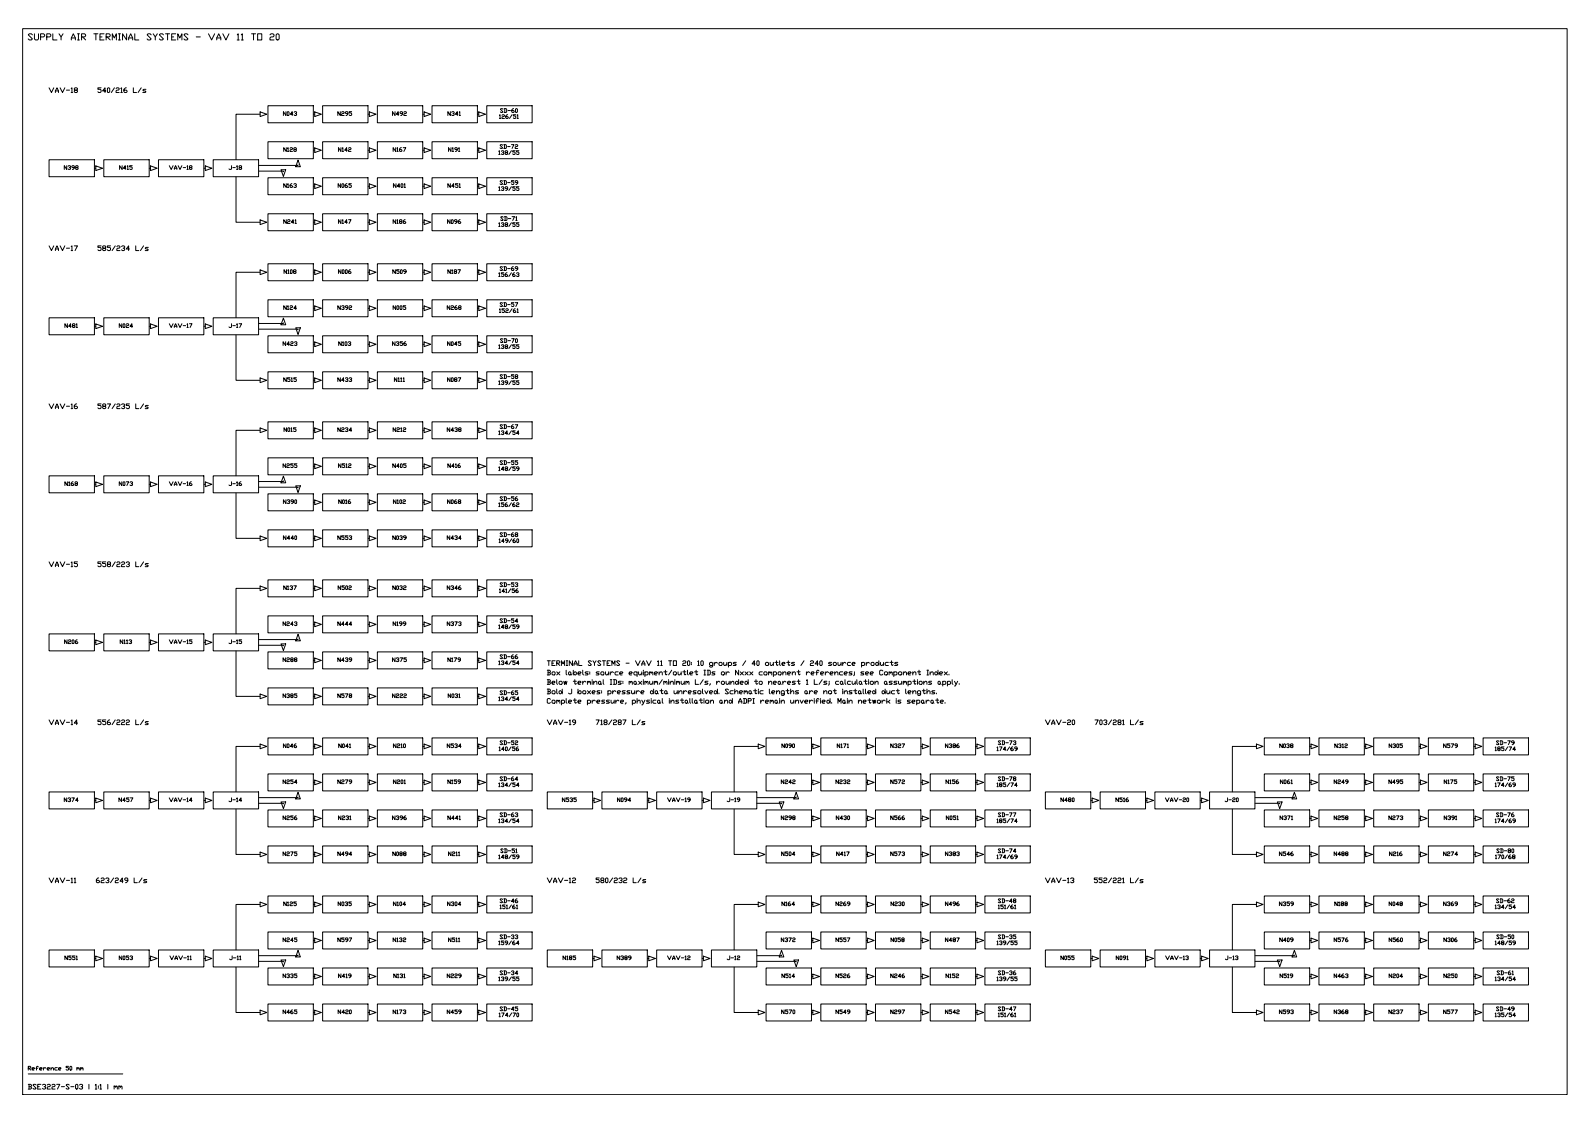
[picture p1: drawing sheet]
<svg xmlns="http://www.w3.org/2000/svg" width="841mm" height="594mm" viewBox="0 0 841 594" stroke-linecap="round" stroke-linejoin="round" font-family="sans-serif">
<!-- layer: TOPOLOGY -->
<g fill="none" stroke="#000" stroke-width=".53">
<path d="M138 59l3 1-3 2zM142 56h24v9h-24zM166 59l4 1-4 2zM171 56h24v9h-24zM195 59l4 1-4 2zM200 56h24v9h-24zM224 59l4 1-4 2zM229 56h24v9h-24zM253 59l4 1-4 2zM257 56h24v9h-24zM138 60h-13v24M142 75h24v9h-24z"/>
<path d="M166 60h.1M166 79h.1M166 78l4 1-4 2zM171 75h24v9h-24zM195 60h.1M195 79h.1M195 78l4 1-4 2zM200 75h24v9h-24zM224 79h.1M224 60h.1M224 78l4 1-4 2zM229 75h24v9h-24z"/>
<path d="M253 79h.1M253 60h.1M253 78l4 1-4 2zM257 75h24v9h-24zM26 85h24v8h-24zM50 89h1M51 88l3 1-3 1zM55 85h24v8h-24zM79 89h1M80 88l3 1-3 1zM84 85h24v8h-24zM108 89h1"/>
<path d="M109 88l3 1-3 1zM125 94v24h13M137 91h13M142 94h24v9h-24zM149 90h2l-1 3zM158 87l-21 1M158 85l1 3h-3zM166 99h.1M166 97l4 2-4 1zM171 94h24v9h-24zM195 99h.1M195 97l4 2-4 1z"/>
<path d="M200 94h24v9h-24zM224 99h.1M224 97l4 2-4 1zM229 94h24v9h-24zM253 99h.1M253 97l4 2-4 1zM257 94h24v9h-24zM138 116l3 2-3 1zM142 113h24v9h-24zM166 118h.1M166 116l4 2-4 1zM171 113h24v9h-24z"/>
<path d="M195 118h.1M195 116l4 2-4 1zM200 113h24v9h-24zM224 118h.1M224 116l4 2-4 1zM229 113h24v9h-24zM253 118h.1M253 116l4 2-4 1zM257 113h24v9h-24zM142 140h24v9h-24zM171 140h24v9h-24zM200 140h24v9h-24z"/>
<path d="M229 140h24v9h-24zM257 140h24v9h-24zM138 144h-13v24M138 143l3 1-3 1zM142 159h24v9h-24zM166 144h.1M166 143l4 1-4 1zM171 159h24v9h-24zM195 144h.1M195 143l4 1-4 1zM200 159h24v9h-24zM224 144h.1"/>
<path d="M224 143l4 1-4 1zM229 159h24v9h-24zM253 144h.1M253 143l4 1-4 1zM257 159h24v9h-24zM26 168h24v9h-24zM50 173h1M51 171l3 2-3 1zM55 168h24v9h-24zM79 173h1M80 171l3 2-3 1zM84 168h24v9h-24z"/>
<path d="M108 173h1M109 171l3 2-3 1zM125 177v24h13M137 174h21M142 178h24v9h-24zM150 171h-13M150 168l1 4h-2zM156 173h3l-1 4zM166 163h.1M166 162l4 1-4 1zM171 178h24v9h-24zM195 163h.1"/>
<path d="M195 162l4 1-4 1zM200 178h24v9h-24zM224 163h.1M224 162l4 1-4 1zM229 178h24v9h-24zM253 163h.1M253 162l4 1-4 1zM257 178h24v9h-24zM138 200l3 1-3 1zM142 197h24v9h-24zM166 182h.1M166 200l4 1-4 1z"/>
<path d="M166 181l4 1-4 1zM171 197h24v9h-24zM195 182h.1M195 200l4 1-4 1zM195 181l4 1-4 1zM200 197h24v9h-24zM210 200v2l-1-2v2M224 182h.1M224 181l4 1-4 1zM224 200l4 1-4 1zM229 197h24v9h-24zM253 182h.1"/>
<path d="M253 181l4 1-4 1zM253 200l4 1-4 1zM257 197h24v9h-24zM166 201h.1M195 201h.1M211 200v2M211 202h.1M212 200v2M212 202h1M213 200h1v2M213 202h1M224 201h.1"/>
<path d="M253 201h.1M138 228h-13v24M138 226l3 2-3 1zM142 223h24v9h-24zM166 228h.1M166 226l4 2-4 1zM171 223h24v9h-24zM195 228h.1M195 226l4 2-4 1zM200 223h24v9h-24zM224 228h.1M224 226l4 2-4 1z"/>
<path d="M229 223h24v9h-24zM253 228h.1M253 226l4 2-4 1zM257 223h24v9h-24zM26 252h24v9h-24zM50 256h1M51 255l3 1-3 1zM55 252h24v9h-24zM79 256h1M80 255l3 1-3 1zM84 252h24v9h-24zM108 256h1"/>
<path d="M109 255l3 1-3 1zM137 258h21M142 242h24v9h-24zM150 254l-13 1M150 252l1 3h-2zM156 257h3l-1 4zM166 247h.1M166 245l4 2-4 1zM171 242h24v9h-24zM195 247h.1M195 245l4 2-4 1zM200 242h24v9h-24z"/>
<path d="M224 247h.1M224 245l4 2-4 1zM229 242h24v9h-24zM253 247h.1M253 245l4 2-4 1zM257 242h24v9h-24zM125 261v24h13M142 261h24v9h-24zM166 266h.1M166 265l4 1-4 1zM171 261h24v9h-24zM195 266h.1"/>
<path d="M195 265l4 1-4 1zM200 261h24v9h-24zM224 266h.1M224 265l4 1-4 1zM229 261h24v9h-24zM253 266h.1M253 265l4 1-4 1zM257 261h24v9h-24zM138 284l3 1-3 1zM142 280h24v9h-24zM166 285h.1M166 284l4 1-4 1z"/>
<path d="M171 280h24v9h-24zM195 285h.1M195 284l4 1-4 1zM200 280h24v9h-24zM224 285h.1M224 284l4 1-4 1zM229 280h24v9h-24zM253 285h.1M253 284l4 1-4 1zM257 280h24v9h-24zM138 311h-13v24M138 310l3 1-3 1z"/>
<path d="M142 307h24v9h-24zM166 311h.1M166 310l4 1-4 1zM171 307h24v9h-24zM195 311h.1M195 310l4 1-4 1zM200 307h24v9h-24zM224 311h.1M224 310l4 1-4 1zM229 307h24v9h-24zM253 311h.1M253 310l4 1-4 1z"/>
<path d="M257 307h24v9h-24zM26 335h24v9h-24zM50 340h1M51 339l3 1-3 1zM55 335h24v9h-24zM79 340h1M80 339l3 1-3 1zM84 335h24v9h-24zM108 340h1M109 339l3 1-3 1zM142 326h24v9h-24zM158 338h-21"/>
<path d="M158 336l1 3h-3zM166 330h.1M166 329l4 1-4 2zM171 326h24v9h-24zM195 330h.1M195 329l4 1-4 2zM200 326h24v9h-24zM224 330h.1M224 329l4 1-4 2zM229 326h24v9h-24zM253 330h.1M253 329l4 1-4 2z"/>
<path d="M257 326h24v9h-24zM125 344v24h13M137 341l13 1M142 345h24v9h-24zM149 341h2l-1 3zM166 349h.1M166 348l4 1-4 2zM171 345h24v9h-24zM195 349h.1M195 348l4 1-4 2zM200 345h24v9h-24zM224 349h.1"/>
<path d="M224 348l4 1-4 2zM229 345h24v9h-24zM253 349h.1M253 348l4 1-4 2zM257 345h24v9h-24zM138 367l3 1-3 2zM142 364h24v9h-24zM166 368h.1M166 367l4 1-4 2zM171 364h24v9h-24zM195 368h.1M195 367l4 1-4 2z"/>
<path d="M200 364h24v9h-24zM224 368h.1M224 367l4 1-4 2zM229 364h24v9h-24zM253 368h.1M253 367l4 1-4 2zM257 364h24v9h-24zM138 395h-13v24M138 394l3 1-3 1zM142 390h24v9h-24zM166 395h.1M166 394l4 1-4 1z"/>
<path d="M171 390h24v9h-24zM195 395h.1M195 394l4 1-4 1zM200 390h24v9h-24zM224 395h.1M224 394l4 1-4 1zM229 390h24v9h-24zM253 395h.1M253 394l4 1-4 1zM257 390h24v9h-24zM401 395h-13v24M401 394l4 1-4 1z"/>
<path d="M405 390h24v9h-24zM429 395h1M430 394l3 1-3 1zM434 390h24v9h-24zM458 395h1M459 394l3 1-3 1zM463 390h24v9h-24zM487 395h1M488 394l3 1-3 1zM492 390h24v9h-24zM516 395h1M517 394l3 1-3 1z"/>
<path d="M521 390h24v9h-24zM665 395h-13v24M665 394l3 1-3 1zM669 390h24v9h-24zM693 395h.1M693 394l4 1-4 1zM698 390h24v9h-24zM722 395h.1M722 394l4 1-4 1zM727 390h24v9h-24zM751 395h.1M751 394l4 1-4 1z"/>
<path d="M756 390h24v9h-24zM780 395h.1M780 394l4 1-4 1zM784 390h24v9h-24zM26 419h24v9h-24zM55 419h24v9h-24zM84 419h24v9h-24zM142 409h24v9h-24zM158 419l1 4h-3zM166 414h.1M166 413l4 1-4 1zM171 409h24v9h-24z"/>
<path d="M195 414h.1M195 413l4 1-4 1zM200 409h24v9h-24zM224 414h.1M224 413l4 1-4 1zM229 409h24v9h-24zM253 414h.1M253 413l4 1-4 1zM257 409h24v9h-24zM289 419h24v9h-24zM318 419h24v9h-24zM347 419h24v9h-24z"/>
<path d="M405 409h24v9h-24zM421 419l1 4h-2zM429 414h1M430 413l3 1-3 1zM434 409h24v9h-24zM458 414h1M459 413l3 1-3 1zM463 409h24v9h-24zM487 414h1M488 413l3 1-3 1zM492 409h24v9h-24zM516 414h1"/>
<path d="M517 413l3 1-3 1zM521 409h24v9h-24zM553 419h24v9h-24zM582 419h24v9h-24zM611 419h24v9h-24zM669 409h24v9h-24zM685 419l1 4h-3zM693 414h.1M693 413l4 1-4 1zM698 409h24v9h-24zM722 414h.1M722 413l4 1-4 1z"/>
<path d="M727 409h24v9h-24zM751 414h.1M751 413l4 1-4 1zM756 409h24v9h-24zM780 414h.1M780 413l4 1-4 1zM784 409h24v9h-24zM50 423h1M51 422l3 1-3 2zM79 423h1M80 422l3 1-3 2zM108 423h1"/>
<path d="M109 422l3 1-3 2zM125 428v24h13M137 425h13M142 428h24v9h-24zM149 424h2l-1 4zM158 422h-21M166 433h.1M166 432l4 1-4 1zM171 428h24v9h-24zM195 433h.1M195 432l4 1-4 1zM200 428h24v9h-24z"/>
<path d="M224 433h.1M224 432l4 1-4 1zM229 428h24v9h-24zM253 433h.1M253 432l4 1-4 1zM257 428h24v9h-24zM314 423h.1M314 422l4 1-4 2zM343 423h.1M343 422l4 1-4 2zM371 423h1M372 422l4 1-4 2z"/>
<path d="M388 428v24h13M400 425h13M405 428h24v9h-24zM412 424h3l-2 4zM421 422h-21M429 433h1M430 432l3 1-3 1zM434 428h24v9h-24zM458 433h1M459 432l3 1-3 1zM463 428h24v9h-24zM487 433h1"/>
<path d="M488 432l3 1-3 1zM492 428h24v9h-24zM516 433h1M517 432l3 1-3 1zM521 428h24v9h-24zM577 423h1M578 422l3 1-3 2zM606 423h1M607 422l3 1-3 2zM635 423h1M636 422l3 1-3 2zM652 428v24h13"/>
<path d="M664 425h13M669 428h24v9h-24zM676 424h2l-1 4zM685 422h-21M693 433h.1M693 432l4 1-4 1zM698 428h24v9h-24zM722 433h.1M722 432l4 1-4 1zM727 428h24v9h-24zM751 433h.1M751 432l4 1-4 1z"/>
<path d="M756 428h24v9h-24zM780 433h.1M780 432l4 1-4 1zM784 428h24v9h-24zM138 451l3 1-3 1zM142 448h24v8h-24zM166 452h.1M166 451l4 1-4 1zM171 448h24v8h-24zM195 452h.1M195 451l4 1-4 1zM200 448h24v8h-24z"/>
<path d="M224 452h.1M224 451l4 1-4 1zM229 448h24v8h-24zM253 452h.1M253 451l4 1-4 1zM257 448h24v8h-24zM401 451l4 1-4 1zM405 448h24v8h-24zM429 452h1M430 451l3 1-3 1zM434 448h24v8h-24zM458 452h1"/>
<path d="M459 451l3 1-3 1zM463 448h24v8h-24zM487 452h1M488 451l3 1-3 1zM492 448h24v8h-24zM516 452h1M517 451l3 1-3 1zM521 448h24v8h-24zM665 451l3 1-3 1zM669 448h24v8h-24zM693 452h.1M693 451l4 1-4 1z"/>
<path d="M698 448h24v8h-24zM722 452h.1M722 451l4 1-4 1zM727 448h24v8h-24zM751 452h.1M751 451l4 1-4 1zM756 448h24v8h-24zM780 452h.1M780 451l4 1-4 1zM784 448h24v8h-24zM138 478h-13v24M138 477l3 1-3 2z"/>
<path d="M142 474h24v9h-24zM166 478h.1M166 477l4 1-4 2zM171 474h24v9h-24zM195 478h.1M195 477l4 1-4 2zM200 474h24v9h-24zM224 478h.1M224 477l4 1-4 2zM229 474h24v9h-24zM253 478h.1M253 477l4 1-4 2z"/>
<path d="M257 474h24v9h-24zM401 478h-13v24M401 477l4 1-4 2zM405 474h24v9h-24zM429 478h1M430 477l3 1-3 2zM434 474h24v9h-24zM458 478h1M459 477l3 1-3 2zM463 474h24v9h-24zM487 478h1M488 477l3 1-3 2z"/>
<path d="M492 474h24v9h-24zM516 478h1M517 477l3 1-3 2zM521 474h24v9h-24zM665 478h-13v24M665 477l3 1-3 2zM669 474h24v9h-24zM693 478h.1M693 477l4 1-4 2zM698 474h24v9h-24zM722 478h.1M722 477l4 1-4 2z"/>
<path d="M727 474h24v9h-24zM751 478h.1M751 477l4 1-4 2zM756 474h24v9h-24zM780 478h.1M780 477l4 1-4 2zM784 474h24v9h-24zM142 493h24v9h-24zM166 498h.1M166 496l4 2-4 1zM171 493h24v9h-24zM195 498h.1"/>
<path d="M195 496l4 2-4 1zM200 493h24v9h-24zM224 498h.1M224 496l4 2-4 1zM229 493h24v9h-24zM253 498h.1M253 496l4 2-4 1zM257 493h24v9h-24zM405 493h24v9h-24zM429 498h1M430 496l3 2-3 1zM434 493h24v9h-24z"/>
<path d="M458 498h1M459 496l3 2-3 1zM463 493h24v9h-24zM487 498h1M488 496l3 2-3 1zM492 493h24v9h-24zM516 498h1M517 496l3 2-3 1zM521 493h24v9h-24zM669 493h24v9h-24zM693 498h.1M693 496l4 2-4 1z"/>
<path d="M698 493h24v9h-24zM722 498h.1M722 496l4 2-4 1zM727 493h24v9h-24zM751 498h.1M751 496l4 2-4 1zM756 493h24v9h-24zM780 498h.1M780 496l4 2-4 1zM784 493h24v9h-24zM26 503h24v9h-24zM50 507h1"/>
<path d="M51 506l3 1-3 1zM55 503h24v9h-24zM79 507h1M80 506l3 1-3 1zM84 503h24v9h-24zM108 507h1M109 506l3 1-3 1zM125 512v24h13M137 509h13M142 512h24v9h-24zM149 508h2l-1 3zM158 505l-21 1"/>
<path d="M158 503l1 3h-3zM166 517h.1M166 515l4 2-4 1zM171 512h24v9h-24zM195 517h.1M195 515l4 2-4 1zM200 512h24v9h-24zM224 517h.1M224 515l4 2-4 1zM229 512h24v9h-24zM253 517h.1M253 515l4 2-4 1z"/>
<path d="M257 512h24v9h-24zM289 503h24v9h-24zM314 507h.1M314 506l4 1-4 1zM318 503h24v9h-24zM343 507h.1M343 506l4 1-4 1zM347 503h24v9h-24zM371 507h1M372 506l4 1-4 1zM388 512v24h13M400 509h21"/>
<path d="M405 512h24v9h-24zM413 505l-13 1M413 503l2 3h-3zM420 508h2l-1 3zM429 517h1M430 515l3 2-3 1zM434 512h24v9h-24zM458 517h1M459 515l3 2-3 1zM463 512h24v9h-24zM487 517h1M488 515l3 2-3 1z"/>
<path d="M492 512h24v9h-24zM516 517h1M517 515l3 2-3 1zM521 512h24v9h-24zM553 503h24v9h-24zM577 507h1M578 506l3 1-3 1zM582 503h24v9h-24zM606 507h1M607 506l3 1-3 1zM611 503h24v9h-24zM635 507h1"/>
<path d="M636 506l3 1-3 1zM652 512v24h13M664 509h13M669 512h24v9h-24zM676 508h2l-1 3zM685 505l-21 1M685 503l1 3h-3zM693 517h.1M693 515l4 2-4 1zM698 512h24v9h-24zM722 517h.1M722 515l4 2-4 1z"/>
<path d="M727 512h24v9h-24zM751 517h.1M751 515l4 2-4 1zM756 512h24v9h-24zM780 517h.1M780 515l4 2-4 1zM784 512h24v9h-24zM138 534l3 2-3 1zM142 531h24v9h-24zM166 536h.1M166 534l4 2-4 1zM171 531h24v9h-24z"/>
<path d="M195 536h.1M195 534l4 2-4 1zM200 531h24v9h-24zM224 536h.1M224 534l4 2-4 1zM229 531h24v9h-24zM253 536h.1M253 534l4 2-4 1zM257 531h24v9h-24zM401 534l4 2-4 1zM405 531h24v9h-24zM429 536h1"/>
<path d="M430 534l3 2-3 1zM434 531h24v9h-24zM458 536h1M459 534l3 2-3 1zM463 531h24v9h-24zM487 536h1M488 534l3 2-3 1zM492 531h24v9h-24zM516 536h1M517 534l3 2-3 1zM521 531h24v9h-24zM665 534l3 2-3 1z"/>
<path d="M669 531h24v9h-24zM693 536h.1M693 534l4 2-4 1zM698 531h24v9h-24zM722 536h.1M722 534l4 2-4 1zM727 531h24v9h-24zM751 536h.1M751 534l4 2-4 1zM756 531h24v9h-24zM780 536h.1M780 534l4 2-4 1z"/>
<path d="M784 531h24v9h-24z"/>
</g>
<!-- layer: GAPS -->
<path d="M113 85h24v8h-24zM113 168h24v9h-24zM113 252h24v9h-24zM113 335h24v9h-24zM113 419h24v9h-24zM376 419h24v9h-24zM640 419h24v9h-24zM113 503h24v9h-24zM376 503h24v9h-24zM640 503h24v9h-24z" fill="none" stroke="#000" stroke-width=".53"/>
<!-- layer: NOTES -->
<g fill="none" stroke="#000" stroke-width=".53">
<path d="M289 350h2M290 360v2M290 350v2M292 351h1M294 350h-2v2M294 360l1 2M294 351h2v-1h-2v2M295 351l1 1M297 352v-2l1 1 1-1v2M299 350h1M300 350v2M303 350v2l-2-2v2"/>
<path d="M304 352v-2l1 2M304 351h1M304 360v2h1M306 350v2h2M313 350h-1h-1l2 2h-1h-1M314 350v2M315 350l-1 1M318 350h-1h-1l2 2h-1h-1M319 350h1M319 360v2M319 350v2M321 351h1"/>
<path d="M323 350h-2v2M323 360v2M324 352v-2v1l1-1v2M324 360h2v2h-2M325 360v2M328 350h-1h-1l2 2h-1h-1M331 351h2M336 350l1 2 2-2M339 352l1-2 1 2M339 351h2M342 350l1 2 1-2M348 350v2"/>
<path d="M349 350h1v2M350 360l-1 2M354 350h1M354 350v2M356 350h2v2h-2zM361 350h1h1l-1 1h-1v1h2M364 350h1l-1 2zM366 350v1M366 351v1M368 360v2h1M369 350v2M371 350h1v2h-1z"/>
<path d="M372 360l-2 2M377 352h-2l1-2 1 1v1v1l-2-1M378 350v2M379 351v-1l-1 1M380 351l2-1v2h-1zM383 350v2l1-1M384 350v2M385 351l1-1 1 1v1h-2M385 350v3M389 350h-1v1l1 1h-1M391 360v2M394 350l-1 2"/>
<path d="M396 360v2M399 351h-1l1-1v2M400 360v2h1M400 350h1h1l-1 2h-1zM405 350l2 1-1 1h-1zM407 350l1 2 1-1M409 350v2M410 350h2M411 350v2h1M412 350l1 2M414 351h1v-1l-1 1v1h1M416 350h2"/>
<path d="M417 350v2h1M420 350l-1 1 1 1h-1M422 360v2h1M425 350l-1 2M427 360v2M429 350h1v1h-1v1h1M431 360v2h1M433 351h-2l1-1v2M434 350h1l-1 2zM435 360l-2 2M440 350h-1v1l1 1h-2M441 350l1 1v1h-1z"/>
<path d="M443 350l1 2 1-1M445 350v2M446 350v2M447 360v2M447 351v-1l-1 1M450 350l-2 1 1 1h1M451 351h1v-1l-1 1v1h1M453 360l1 2M456 351v-1l1 1v1h-1M456 350v3M458 360v2h1M458 350v2"/>
<path d="M460 351l-1-1-1 1M461 351l1-1v2h-1zM464 350l1 1-1 1h-1zM465 350v2M466 350v2l1-1M467 350v2M470 350l-2 1 1 1h1M471 350h1M472 350v2M475 350l-2 1h1l1 1h-1h-1M484 360v2M504 360v2"/>
<path d="M289 365h2v1M290 366h1v1h-2M290 361h1v1h-2M290 365v2M291 370h-2v2h2M292 371l1-1 1 2h-2zM292 366l1-1 1 2h-2zM292 361h1h1l-1-1-1 1v1h1M294 371l1-1v1M294 365l1 2M294 370v2M295 371l1-1v1v1"/>
<path d="M296 366l1-1v1l-1 1zM296 361l1-1v2h-1zM297 371v-1l2 1-1 1h-1M297 370v3M297 365v2M298 360l1 2v-2v2l1-2M299 370l1 2M301 371h1v-1l-1 1v1h1M302 365v2h-1M303 370h2M304 370v2h1M306 371h1v-1l-1 1v1h1"/>
<path d="M306 361h1v-1l-1 1v1h1M306 365v2M307 365v1v1l-1-1zM308 366l1-1 1 2h-1zM308 360v2M311 371v-1l1 1v1h-1M311 360v2M311 370v3M311 365l1 2M312 361v-1v1v1M312 365l-1 2M313 366h1h1l-1-1-1 1v1h1"/>
<path d="M313 360v2M313 370v2M314 361l1-1 1 2M314 360v2M315 371l-1-1-1 1M316 371h1v-1l-1 1v1h1M317 360l1 1-1 1zM317 365l-1 1 1 1h-1M318 362h.1M318 365v1M318 366v1M320 370l-2 1 2 1h-2"/>
<path d="M322 366v-1l1 1v1h-1M322 365v3M322 370l-1 1 1 1h-1M323 362h1M323 370l1 2 1-1M324 365v2M325 370v2M326 366l-1-1-1 1M326 370v2M327 366h1v-1l-1 1v1h1M327 371v-1l-1 1M328 371h1v-1l-1 1v1h1"/>
<path d="M329 360h-2v1l2 1h-2M329 361v1M331 365l-2 1 2 1h-2M331 372h.1M333 360v2M333 365l-1 1 1 1h-1M334 361v-1v1v1M334 365v2l2-1M334 371l1-1 1 1v1h-2M334 370v3M335 361l1-1 1 2h-1zM336 365v2"/>
<path d="M337 365v2M337 362h.1M337 371l1-1 1 2M337 370v2M338 360l1 2M338 366l-1-1v1M339 366h1v-1l-1 1v1h1M339 370l1 2M339 360l-1 2M340 360v2M341 370l-2 3M341 360v2"/>
<path d="M342 361v-1l1 1v1M344 370l-2 1 2 1h-2M344 360v2l1-1M344 366l1-1 1 1-2 1zM344 370h.1M344 370v2M345 360v2M346 365v2M346 360v2M347 366v-1l1 2h-1zM347 370l-2 1 1 1h1M347 361v-1l1 1v1"/>
<path d="M348 371l1-1v2h-1zM348 367h.1M349 372h.1M349 365h2M350 365v2h1M350 370l1 2M351 360v2M352 366v-1l1 2h-1zM352 361v-1l1 1v1M353 367h.1M354 360v2M354 370h.1"/>
<path d="M354 370v2M354 361l2-1v2M355 371l1-1 1 2M355 370v2M357 365v2l1-1M357 360v2M358 360v2M358 365v2M359 361v-1v1v1M359 370l-2 1 2 1h-2M359 366l1-1 1 2M359 365v2"/>
<path d="M360 370h2M360 360l1 2 1-1M361 370v2h1M362 365v2M362 360v2M362 371l1-1 1 2h-1zM363 360v2M363 366l-1-1v1M364 361v-1v1v1M364 372h.1M364 366h1h1l-1-1-1 1v1h1M365 370v2"/>
<path d="M366 370l1 2M367 371l1-1 1 2h-1zM368 365h-1v1l1 1h-1M369 372h.1M369 366l1-1 1 2h-2zM370 370h2M371 370v2h1M372 365v2M372 370h.1M372 370v2M373 365l1 2v-2M373 371l1-1 1 2h-1z"/>
<path d="M374 360l-1 1 1 1h-1M375 366h2v-1l-2 1v1h2M376 371l1-1v2M376 362h-1M376 370v2M378 366l1-1v1l-1 1zM379 360v2M379 365v2M380 367h.1M381 371l1-1v2h-1zM382 361l1-1v2h-1zM382 372h.1"/>
<path d="M383 371l1-1 1 2M383 370v2M384 360v2l2-1M385 365h-1l1 2h-1M386 371l1-1v1l-1 1zM386 360v2M387 361l1-1v2M387 360v2M387 370v2M388 365l-2 1 1 1h1M389 366l1-1v2M389 365v2"/>
<path d="M389 361l1-1 1 1-2 1zM391 372l1-2v2M391 371h1M391 366h1h1l-1-1-1 1v1h1M392 361h1v-1l-1 1v1h1M393 370h2v2h-2M394 366v-1v1M394 365v2M394 370v2M394 361l1-1 1 1-2 1zM394 366l1-1v1v1M396 371h1v-1h-1v2"/>
<path d="M396 366l1-1v2zM397 367h1M398 370h1M398 372h1M399 370v2M399 365h1M399 365v2h1M401 365h.1M401 365v2M402 361l1-1v2h-1zM402 370v2M404 365l-2 1v1h2"/>
<path d="M404 371l-1-1-1 1M405 371h1v-1l-1 1v1h1M407 361l1-1v2M407 360v2M407 365v2M407 371l1-1v1M407 370v2M408 371l1-1v1v1M408 366h1h1l-1-1-1 1v1h1M409 361h1h1l-1-1-1 1v1h1M410 371l1-1v2h-1zM411 366l1-1v2"/>
<path d="M411 365v2M411 372h1M412 360l1 1-1 1zM412 370h.1M412 370v2M413 362h.1M413 371l1-1 1 2M413 370v2M414 360v2M415 367h-2l1-2 1 1v1l-1 1-1-1M416 365h1M417 365v2"/>
<path d="M417 361h1v-1l-1 1v1h1M418 370l1 2 1-1M418 366l1-1 1 2M418 365v2M420 370v2M421 371l1-1v2M421 360h-2v1l2 1h-2M421 370v2M422 365l-1 1 1 1h-1M423 370l1 2 1-2M426 371h1v-1l-1 1v1h1M426 366l1-1v2h-1z"/>
<path d="M427 362h.1M427 367h.1M428 365v2M428 370v2M430 371l-1-1-1 1M430 366l-1-1-1 1M431 366h1v-1l-1 1v1h1M431 370h.1M431 370v2M432 371h1M433 370h-1v2M434 370h.1"/>
<path d="M434 370v2M435 371h1h1l-1-1-1 1v1h1M436 366l1-1v2M436 365v2M437 371l1-1 1 1-1 1zM437 360l-1 1 1 1h-1M439 365l1 1-1 1h-1zM439 361l-1 1M439 370v2M440 372h.1M441 365h1M442 365v2"/>
<path d="M443 372v-2l1 1 1-1v2M444 360l-2 1v1h2M445 360l1 1-1 1h-1zM446 371l1-1v2h-1zM446 365h.1M446 365v2M446 362h.1M447 366l1-1v2M447 365v2M447 372h.1M448 370h.1M448 370v2"/>
<path d="M449 371l1-1 1 2M449 370v2M450 360l-2 1 1 1h1M451 365l-2 1 2 1h-2M451 360v2l1-1M452 365h1M452 365v2h1M452 360v2M454 371l1-1 1 2M454 370v2M454 365l1 1v1h-1zM454 361l1-1 1 2h-1z"/>
<path d="M455 367h1M456 362h.1M457 371h1v-1l-1 1v1h1M457 365v2M458 365v2M459 366h1h1l-1-1-1 1v1h1M459 370h2M459 360v2M460 370v2h1M460 361l2-1v2h-1zM462 370v2v-2l1 2v-2M462 366v-1l1 1-1 1z"/>
<path d="M463 361l1-1v2M463 360v2M463 365v2M464 371l1-1 1 2h-2zM467 366v-1l1 1-1 1zM467 370v2M468 361l1-1v2h-1zM468 371l-1-1v1M468 365v2M469 365v2l2-1M469 370v2M469 362h.1"/>
<path d="M470 371l1 1M471 370l-2 1M471 365v2M472 360l-2 1 2 1h-2M473 365l-1 1v1h1M474 370h.1M474 370v2M474 365h2M474 360l-1 1 1 1h-1M475 365v2h1M475 360l1 2 1-1M477 370l-2 1 2 1h-2"/>
<path d="M477 360v2M478 360v2M479 361v-1v1v1M479 365v2M480 366h2v-1l-2 1v1h2M480 361l1-1 1 1v1h-2M480 360v3M482 370l-2 1 2 1h-2M482 371h2v-1l-2 1v1h2M483 366l1-1v2M483 365v2M485 371v-1l2 1-1 1h-1"/>
<path d="M485 370v3M485 360v2M486 361l1-1 1 2h-1zM487 367h-2l1-2 1 1v1v1l-2-1M487 371l1-1 1 2h-1zM488 365h1M489 365v2M489 361l1-1v2M489 372h.1M489 360v2M490 370v2M490 366l2-1v2"/>
<path d="M490 365v2M492 371l-1-1-1 1M492 371l1-1 1 2h-1zM493 360h-1v1l1 1h-2M494 372h.1M494 365l-1 1 1 1h-1M495 370h2M495 367h.1M496 370v2h1M497 360v1v1h-1zM497 371h2v-1l-2 1v1h2M497 362h1"/>
<path d="M499 361v-1l1 1v1h-1M499 360v3M500 372h.1M501 361l1-1 1 1-1 1h-1M501 360v3M505 360l1 2M507 360l-2 3M507 362h.1"/>
</g>
<!-- layer: BSA_DOC_FRAME -->
<path d="M12 15h817v564h-817z" fill="none" stroke="#000" stroke-width=".53"/>
<!-- layer: BSA_DOC_REFERENCE -->
<path d="M15 568h50" fill="none" stroke="#000" stroke-width=".53"/>
<g font-size="6.6">
<text x="14" y="22">SUPPLY AIR TERMINAL SYSTEMS - VAV 11 TO 20</text>
<text x="288" y="359">Box labels: source equipment/outlet IDs or Nxxx component references; see Component Index.</text>
</g>
<g font-size="5.7">
<text x="25" y="50">VAV-18 540/216 L/s</text>
<text x="25" y="134">VAV-17 585/234 L/s</text>
<text x="25" y="217">VAV-16 587/235 L/s</text>
<text x="25" y="301">VAV-15 558/223 L/s</text>
<text x="25" y="385">VAV-14 556/222 L/s</text>
<text x="288" y="385">VAV-19 718/287 L/s</text>
<text x="552" y="385">VAV-20 703/281 L/s</text>
<text x="25" y="468">VAV-11 623/249 L/s</text>
<text x="288" y="468">VAV-12 580/232 L/s</text>
<text x="552" y="468">VAV-13 552/221 L/s</text>
<text x="14" y="577">BSE3227-S-03 | 1:1 | mm</text>
</g>
<g font-size="5.3">
<text x="149" y="62">N043</text>
<text x="177" y="62">N295</text>
<text x="206" y="62">N492</text>
<text x="236" y="62">N341</text>
<text x="263" y="64">126/51</text>
<text x="264" y="61">SD-60</text>
<text x="149" y="81">N128</text>
<text x="178" y="81">N142</text>
<text x="207" y="81">N167</text>
<text x="236" y="81">N191</text>
<text x="262" y="83">138/55</text>
<text x="263" y="80">SD-72</text>
<text x="33" y="91">N398</text>
<text x="62" y="91">N415</text>
<text x="88" y="91">VAV-18</text>
<text x="120" y="91">J-18</text>
<text x="149" y="101">N163</text>
<text x="178" y="101">N065</text>
<text x="207" y="101">N401</text>
<text x="236" y="101">N451</text>
<text x="262" y="102">139/55</text>
<text x="263" y="99">SD-59</text>
<text x="149" y="120">N241</text>
<text x="178" y="120">N147</text>
<text x="207" y="120">N186</text>
<text x="236" y="120">N096</text>
<text x="264" y="118">SD-71</text>
<text x="262" y="121">138/55</text>
<text x="149" y="146">N108</text>
<text x="178" y="146">N006</text>
<text x="206" y="146">N509</text>
<text x="236" y="146">N187</text>
<text x="262" y="147">156/63</text>
<text x="263" y="144">SD-69</text>
<text x="149" y="165">N124</text>
<text x="177" y="165">N392</text>
<text x="207" y="165">N005</text>
<text x="235" y="165">N268</text>
<text x="263" y="167">152/61</text>
<text x="263" y="163">SD-57</text>
<text x="33" y="175">N481</text>
<text x="62" y="175">N024</text>
<text x="88" y="175">VAV-17</text>
<text x="120" y="175">J-17</text>
<text x="149" y="184">N423</text>
<text x="178" y="184">N103</text>
<text x="206" y="184">N356</text>
<text x="236" y="184">N045</text>
<text x="262" y="186">138/55</text>
<text x="264" y="182">SD-70</text>
<text x="149" y="203">N515</text>
<text x="177" y="203">N433</text>
<text x="236" y="203">N087</text>
<text x="263" y="201">SD-58</text>
<text x="262" y="205">139/55</text>
<text x="263" y="228">SD-67</text>
<text x="149" y="230">N015</text>
<text x="177" y="230">N234</text>
<text x="207" y="230">N212</text>
<text x="235" y="230">N438</text>
<text x="262" y="231">134/54</text>
<text x="149" y="249">N255</text>
<text x="178" y="249">N512</text>
<text x="206" y="249">N405</text>
<text x="236" y="249">N416</text>
<text x="262" y="250">148/59</text>
<text x="263" y="247">SD-55</text>
<text x="33" y="258">N168</text>
<text x="62" y="258">N073</text>
<text x="88" y="258">VAV-16</text>
<text x="120" y="258">J-16</text>
<text x="149" y="268">N390</text>
<text x="178" y="268">N016</text>
<text x="207" y="268">N102</text>
<text x="236" y="268">N068</text>
<text x="262" y="269">156/62</text>
<text x="263" y="266">SD-56</text>
<text x="149" y="287">N440</text>
<text x="177" y="287">N553</text>
<text x="206" y="287">N039</text>
<text x="235" y="287">N434</text>
<text x="263" y="285">SD-68</text>
<text x="263" y="288">149/60</text>
<text x="263" y="312">SD-53</text>
<text x="149" y="313">N137</text>
<text x="178" y="313">N502</text>
<text x="206" y="313">N032</text>
<text x="235" y="313">N346</text>
<text x="263" y="315">141/56</text>
<text x="149" y="332">N243</text>
<text x="177" y="332">N444</text>
<text x="207" y="332">N199</text>
<text x="235" y="332">N373</text>
<text x="262" y="334">148/59</text>
<text x="263" y="331">SD-54</text>
<text x="33" y="342">N206</text>
<text x="62" y="342">N113</text>
<text x="88" y="342">VAV-15</text>
<text x="120" y="342">J-15</text>
<text x="149" y="351">N288</text>
<text x="177" y="351">N439</text>
<text x="206" y="351">N375</text>
<text x="236" y="351">N179</text>
<text x="262" y="353">134/54</text>
<text x="263" y="350">SD-66</text>
<text x="149" y="370">N385</text>
<text x="177" y="370">N578</text>
<text x="206" y="370">N222</text>
<text x="236" y="370">N031</text>
<text x="262" y="372">134/54</text>
<text x="263" y="369">SD-65</text>
<text x="263" y="395">SD-52</text>
<text x="527" y="395">SD-73</text>
<text x="790" y="395">SD-79</text>
<text x="149" y="397">N046</text>
<text x="178" y="397">N041</text>
<text x="207" y="397">N210</text>
<text x="235" y="397">N534</text>
<text x="263" y="398">140/56</text>
<text x="412" y="397">N090</text>
<text x="442" y="397">N171</text>
<text x="470" y="397">N327</text>
<text x="499" y="397">N386</text>
<text x="526" y="398">174/69</text>
<text x="676" y="397">N038</text>
<text x="705" y="397">N312</text>
<text x="733" y="397">N305</text>
<text x="762" y="397">N579</text>
<text x="790" y="398">185/74</text>
<text x="149" y="416">N254</text>
<text x="177" y="416">N279</text>
<text x="207" y="416">N201</text>
<text x="236" y="416">N159</text>
<text x="262" y="417">134/54</text>
<text x="263" y="414">SD-64</text>
<text x="412" y="416">N242</text>
<text x="441" y="416">N232</text>
<text x="470" y="416">N572</text>
<text x="499" y="416">N156</text>
<text x="526" y="417">185/74</text>
<text x="527" y="414">SD-78</text>
<text x="676" y="416">N061</text>
<text x="704" y="416">N249</text>
<text x="733" y="416">N495</text>
<text x="763" y="416">N175</text>
<text x="790" y="417">174/69</text>
<text x="790" y="414">SD-75</text>
<text x="33" y="425">N374</text>
<text x="62" y="425">N457</text>
<text x="88" y="425">VAV-14</text>
<text x="120" y="425">J-14</text>
<text x="296" y="425">N535</text>
<text x="325" y="425">N094</text>
<text x="352" y="425">VAV-19</text>
<text x="383" y="425">J-19</text>
<text x="560" y="425">N480</text>
<text x="589" y="425">N516</text>
<text x="615" y="425">VAV-20</text>
<text x="647" y="425">J-20</text>
<text x="149" y="435">N256</text>
<text x="178" y="435">N231</text>
<text x="206" y="435">N396</text>
<text x="236" y="435">N441</text>
<text x="262" y="436">134/54</text>
<text x="263" y="433">SD-63</text>
<text x="412" y="435">N298</text>
<text x="441" y="435">N430</text>
<text x="470" y="435">N566</text>
<text x="499" y="435">N051</text>
<text x="526" y="436">185/74</text>
<text x="527" y="433">SD-77</text>
<text x="676" y="435">N371</text>
<text x="704" y="435">N258</text>
<text x="733" y="435">N273</text>
<text x="763" y="435">N391</text>
<text x="790" y="436">174/69</text>
<text x="790" y="433">SD-76</text>
<text x="149" y="454">N275</text>
<text x="177" y="454">N494</text>
<text x="206" y="454">N088</text>
<text x="236" y="454">N211</text>
<text x="262" y="455">148/59</text>
<text x="264" y="452">SD-51</text>
<text x="412" y="454">N504</text>
<text x="441" y="454">N417</text>
<text x="470" y="454">N573</text>
<text x="499" y="454">N383</text>
<text x="526" y="455">174/69</text>
<text x="527" y="452">SD-74</text>
<text x="676" y="454">N546</text>
<text x="704" y="454">N488</text>
<text x="734" y="454">N216</text>
<text x="762" y="454">N274</text>
<text x="790" y="455">170/68</text>
<text x="791" y="452">SD-80</text>
<text x="263" y="479">SD-46</text>
<text x="527" y="479">SD-48</text>
<text x="790" y="479">SD-62</text>
<text x="149" y="480">N125</text>
<text x="178" y="480">N035</text>
<text x="207" y="480">N104</text>
<text x="236" y="480">N304</text>
<text x="263" y="482">151/61</text>
<text x="412" y="480">N164</text>
<text x="441" y="480">N269</text>
<text x="470" y="480">N230</text>
<text x="499" y="480">N496</text>
<text x="527" y="482">151/61</text>
<text x="676" y="480">N359</text>
<text x="705" y="480">N188</text>
<text x="733" y="480">N048</text>
<text x="762" y="480">N369</text>
<text x="790" y="482">134/54</text>
<text x="263" y="498">SD-33</text>
<text x="527" y="498">SD-35</text>
<text x="791" y="498">SD-50</text>
<text x="149" y="500">N245</text>
<text x="177" y="500">N597</text>
<text x="207" y="500">N132</text>
<text x="236" y="500">N511</text>
<text x="262" y="501">159/64</text>
<text x="412" y="500">N372</text>
<text x="441" y="500">N557</text>
<text x="470" y="500">N058</text>
<text x="499" y="500">N487</text>
<text x="526" y="501">139/55</text>
<text x="676" y="500">N409</text>
<text x="704" y="500">N576</text>
<text x="733" y="500">N560</text>
<text x="762" y="500">N306</text>
<text x="790" y="501">148/59</text>
<text x="33" y="509">N551</text>
<text x="62" y="509">N053</text>
<text x="89" y="509">VAV-11</text>
<text x="120" y="509">J-11</text>
<text x="297" y="509">N185</text>
<text x="325" y="509">N389</text>
<text x="352" y="509">VAV-12</text>
<text x="383" y="509">J-12</text>
<text x="560" y="509">N055</text>
<text x="589" y="509">N091</text>
<text x="615" y="509">VAV-13</text>
<text x="647" y="509">J-13</text>
<text x="149" y="519">N335</text>
<text x="178" y="519">N419</text>
<text x="207" y="519">N131</text>
<text x="235" y="519">N229</text>
<text x="262" y="520">139/55</text>
<text x="263" y="517">SD-34</text>
<text x="412" y="519">N514</text>
<text x="441" y="519">N526</text>
<text x="470" y="519">N246</text>
<text x="499" y="519">N152</text>
<text x="526" y="520">139/55</text>
<text x="527" y="517">SD-36</text>
<text x="676" y="519">N519</text>
<text x="704" y="519">N463</text>
<text x="733" y="519">N204</text>
<text x="762" y="519">N250</text>
<text x="790" y="520">134/54</text>
<text x="791" y="517">SD-61</text>
<text x="149" y="538">N465</text>
<text x="178" y="538">N420</text>
<text x="207" y="538">N173</text>
<text x="235" y="538">N459</text>
<text x="263" y="539">174/70</text>
<text x="263" y="536">SD-45</text>
<text x="412" y="538">N570</text>
<text x="441" y="538">N549</text>
<text x="470" y="538">N297</text>
<text x="499" y="538">N542</text>
<text x="527" y="536">SD-47</text>
<text x="527" y="539">151/61</text>
<text x="676" y="538">N593</text>
<text x="704" y="538">N368</text>
<text x="733" y="538">N237</text>
<text x="762" y="538">N577</text>
<text x="790" y="539">135/54</text>
<text x="790" y="536">SD-49</text>
</g>
<text font-size="4.9" x="14" y="567">Reference 50 mm</text>
</svg>
